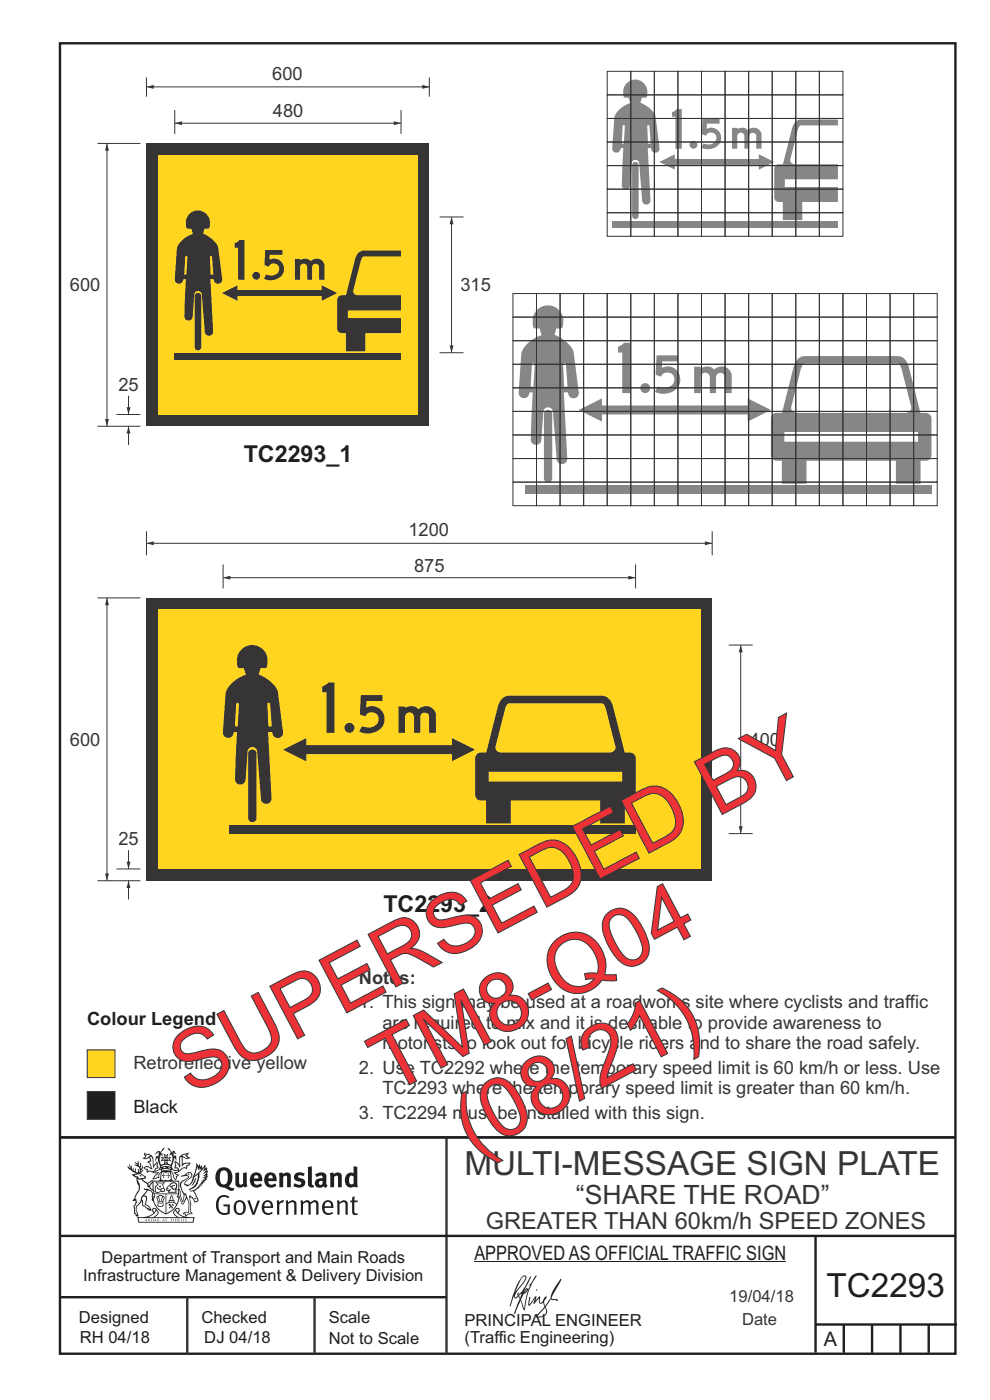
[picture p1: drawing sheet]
<svg xmlns="http://www.w3.org/2000/svg" width="210mm" height="297mm" viewBox="0 0 210 297" stroke-linecap="round" stroke-linejoin="round" font-family="sans-serif">
<path d="M12.7 9.2h190v278h-190zM12.7 241.3h190M12.7 275.2h82M12.7 262.2h190.1M173 262.1v24.9M173 281h30M179 281v6M185 281v6M191 281v6M197 281v6" fill="none" stroke="#201e1e" stroke-width=".51"/>
<path d="M94.7 241.4v45.8M39.7 275.2v12M66.7 275.2v12" fill="none" stroke="#373435" stroke-width=".51"/>
<g fill="#201e1e">
<path d="M47 248.4a2.55 2.55 0 0 0 0 2.7l.3 .2a.81 .81 0 0 0 1-1v-.5a1.04 1.04 0 0 0-1.1-1.5zM46.3 248.1a1.82 1.82 0 0 1 2.1-.2 1.82 1.82 0 0 1 .9 1.8 2.29 2.29 0 0 1-.8 2l.7 .3h.5l-.2 .6a2.87 2.87 0 0 1-2-.7 2.12 2.12 0 0 1-1.7-3.1z" fill-rule="evenodd"/>
<path d="M49.9 248.9l.8-.2v2a.46 .46 0 0 0 .3 .6 .46 .46 0 0 0 .6-.3v-2.1l.7-.2v2.4l.2 .5-.5 .3-.3-.3a1.02 1.02 0 0 1-1.2 .3 1.02 1.02 0 0 1-.6-1.1z" fill-rule="evenodd"/>
<path d="M54 249.5l-.1 .5h.9a.49 .49 0 0 0-.2-.6 .49 .49 0 0 0-.6 .1zM53.4 249.1a1.34 1.34 0 0 1 1.6-.2 1.34 1.34 0 0 1 .6 1.5v.2h-1.7a.77 .77 0 0 0 .5 .8 .77 .77 0 0 0 .9-.4l.3 .5a1.59 1.59 0 0 1-2 .2 1.59 1.59 0 0 1-.5-2.1z" fill-rule="evenodd"/>
<path d="M57 249.5l-.1 .5h1a.49 .49 0 0 0-.2-.6 .49 .49 0 0 0-.7 .1zM56.4 249.1a1.34 1.34 0 0 1 1.6-.2 1.34 1.34 0 0 1 .7 1.5v.2h-1.8a.77 .77 0 0 0 .5 .8 .77 .77 0 0 0 .9-.4l.4 .5a1.59 1.59 0 0 1-2.1 .2 1.59 1.59 0 0 1-.5-2.1z" fill-rule="evenodd"/>
<path d="M59.2 248.9l.7-.2 .1 .4a.95 .95 0 0 1 1-.3 .95 .95 0 0 1 .7 .8v2.3h-.8v-2.3a.46 .46 0 0 0-.8 .1v2.2h-.8z" fill-rule="evenodd"/>
<path d="M62.6 249.1a1.75 1.75 0 0 1 2-.1l-.2 .5-.6-.2a.43 .43 0 0 0-.6 .3l.4 .3a1.04 1.04 0 0 1 1.2 1.1 1.04 1.04 0 0 1-1.4 1l-1.2-.4 .3-.6 1 .4 .4-.4a.88 .88 0 0 0-1-.5l-.4-.2-.1-.4z" fill-rule="evenodd"/>
<path d="M65.3 247.6l.8-.2 .1 3.8 .3 .2 .1 .4a.88 .88 0 0 1-1 0 .88 .88 0 0 1-.3-1z" fill-rule="evenodd"/>
<path d="M67.8 250.6a.43 .43 0 0 0-.1 .7 .43 .43 0 0 0 .7-.1v-.7zM66.8 249.1a1.7 1.7 0 0 1 2.4 .1v1.9l.3 .4-.4 .5-.5-.4a1.03 1.03 0 0 1-1.7-.1 1.03 1.03 0 0 1 .8-1.5h.7v-.4a.8 .8 0 0 0-1.2 .1z" fill-rule="evenodd"/>
<path d="M70 248.9l.7-.2 .1 .4a.95 .95 0 0 1 1-.3 .95 .95 0 0 1 .7 .8v2.3h-.8v-2.3a.46 .46 0 0 0-.8 .1v2.2h-.8z" fill-rule="evenodd"/>
<path d="M74.3 249.5a1.48 1.48 0 0 0 0 1.7h.5l.2-.1v-1.5l-.3-.2zM75 247.4l.8 .1 .1 4.4h-.7l-.1-.2a1.26 1.26 0 0 1-1.4 0 1.26 1.26 0 0 1-.5-1.3 1.29 1.29 0 0 1 .4-1.4 1.29 1.29 0 0 1 1.4-.1z" fill-rule="evenodd"/>
<path d="M46.4 253.9a1.72 1.72 0 0 1 2.3 0l-.3 .3a1.24 1.24 0 0 0-1.4-.2 1.24 1.24 0 0 0-.6 1.4 1.49 1.49 0 0 0 1.2 1.9l.7-.1v-1.3h-.8l-.1-.4h1.3v1.9a1.93 1.93 0 0 1-2.2 0 1.93 1.93 0 0 1-.7-2.2l.2-.8z" fill-rule="evenodd"/>
<path d="M50.4 255.1a1.65 1.65 0 0 0 .2 2.2 .99 .99 0 0 0 1-1.4 .78 .78 0 0 0-.4-.8 .78 .78 0 0 0-.8 0zM50 254.9a1.33 1.33 0 0 1 1.6-.1 1.33 1.33 0 0 1 .5 1.4 1.31 1.31 0 0 1-1.3 1.6 1.31 1.31 0 0 1-1.2-1.6v-.6z" fill-rule="evenodd"/>
<path d="M52.5 254.7l.4-.1 .9 2.6 .8-2.5h.5l-1.1 3h-.5z" fill-rule="evenodd"/>
<path d="M56.3 255.2l-.2 .7h1.3a.7 .7 0 0 0-.3-.8 .7 .7 0 0 0-.8 .1zM55.9 255a1.22 1.22 0 0 1 1.5-.2 1.22 1.22 0 0 1 .5 1.5h-1.8a.93 .93 0 0 0 .5 1 .93 .93 0 0 0 1.1-.2l.2 .3a1.43 1.43 0 0 1-1.8 .1 1.43 1.43 0 0 1-.6-1.7z" fill-rule="evenodd"/>
<path d="M58.7 254.7l.4-.1 .1 .5 .4-.4 .6-.1-.2 .5a.66 .66 0 0 0-.8 .7v1.9h-.4z" fill-rule="evenodd"/>
<path d="M60.6 254.7l.4-.1 .1 .5a.94 .94 0 0 1 1-.5 .94 .94 0 0 1 .8 .8v2.3h-.5l-.1-2.5a.81 .81 0 0 0-1.2 .3v2.2h-.4z" fill-rule="evenodd"/>
<path d="M63.7 254.7l.5-.1 .1 .5 .4-.3a.78 .78 0 0 1 1.1 .3 .9 .9 0 0 1 1-.5 .9 .9 0 0 1 .8 .8v2.3h-.5l-.1-2.5a.67 .67 0 0 0-1.1 .3v2.2h-.5v-2.4l-.4-.3-.7 .4v2.3h-.5z" fill-rule="evenodd"/>
<path d="M69 255.2l-.1 .7h1.3a.7 .7 0 0 0-.3-.8 .7 .7 0 0 0-.9 .1zM68.7 255a1.22 1.22 0 0 1 1.5-.2 1.22 1.22 0 0 1 .5 1.5h-1.8a.93 .93 0 0 0 .4 1 .93 .93 0 0 0 1.2-.2l.1 .3a1.44 1.44 0 0 1-1.7 .1 1.44 1.44 0 0 1-.6-1.7z" fill-rule="evenodd"/>
<path d="M71.4 254.7l.5-.1 .1 .5a.94 .94 0 0 1 1-.5 .94 .94 0 0 1 .8 .8v2.3h-.5l-.1-2.5a.81 .81 0 0 0-1.2 .3v2.2h-.4z" fill-rule="evenodd"/>
<path d="M74.7 253.9l.5-.1v.9h.7l-.1 .3h-.6v2.2l.1 .2h.5l.1 .3a.75 .75 0 0 1-1.2-.6v-2.1h-.4v-.3h.4z" fill-rule="evenodd"/>
<path d="M30.8 244.9l1.1 .3-.9 .5h-.4l.6-.5zM31.8 245.4h.2a2.44 2.44 0 0 1 .4 1.9l.1 .5 .7-1-.1 .6 .3 .3a.57 .57 0 0 0-.6 .7l-1-.1-.5 .2 .2-.5-.8-.3 .7-.1 .9 .5 .1-.1-.6-1.3-.2-.2h.5zM30.7 244.4l-.1 .5 .2 .4-.6 .4a1.04 1.04 0 0 0 1.4-.1l.2 .6-.3 .1-.2 .4a.94 .94 0 0 1 .8 1.1l-.2-.1a1.16 1.16 0 0 0-1.5-.1l.3 .4 .4 .2 .1 .5 .2 .1 .1-.2a.94 .94 0 0 1 1.1 .2l.8 .1-1.2 1.2a1.13 1.13 0 0 0 1.2-.2l.4-.1-.1-.4 .5-.8a.83 .83 0 0 0-.6 1.1l-.3-.1-.7 .4 1.1-1.4-.5 .1-.5-.1 1.3-.5-.1-.1-.9 .4v-.3l.2-.2 .3 .1 .1-.3-.2-.4v-.6l-.1-.4-.7 1v-.7a1.42 1.42 0 0 0-1.6-1.8z" fill-rule="evenodd"/>
<path d="M38.5 245.2l.5-.2 .7-.1-.6 .3 .8 .5h-.3zM38.3 245.5l.2-.1 .1 2a1.69 1.69 0 0 1 1.6-.6l-.8 .5 .1 .5a1.1 1.1 0 0 0-1.5 .6l-.1-.5-.2-.2h-.5l.3-.4-.3-.7a1.42 1.42 0 0 1 .8 1.1l.2-.1zM37.1 246.2l.1 1-.2 .3 .1 .4h.5l.1 .2a.96 .96 0 0 1-1.1-.1l-.1 .1a1.06 1.06 0 0 0 1.3 .2v.1a.72 .72 0 0 1-1 .2l.3 .5 .6 .2-.4 .2-.1 .6-.2-.3-.4-1.1-.4-.4 .4 .9a1.54 1.54 0 0 0 .7 1.2l.2-.3a.58 .58 0 0 1 .4-.8l.2-.1h-.3l-.5-.3 .9-.5a.93 .93 0 0 1 1.2-.5v.2l.2-.2 .1-.5a.99 .99 0 0 0 .7-.8l-1.3 .1-.3 .2-.1-1.4 .9 .4 .9-.3h-.4l-.5-.4 .4-.7-.6 .2a1.46 1.46 0 0 0-1.4 2.1v.4l-.2-.4z" fill-rule="evenodd"/>
<path d="M35.6 248.9l.2 .1-.1 .3 .4 .1h-.4v.6l-.1-.6h-.3l.3-.1z" fill-rule="evenodd"/>
<path d="M34.6 248.9l.2 .1v.3l.3 .1h-.3l-.1 .6v-.6h-.4l.4-.1z" fill-rule="evenodd"/>
<path d="M34.3 248.8a.57 .57 0 0 1 .9 .2 .57 .57 0 0 1 .9-.2l.2 1.4h-.2a.57 .57 0 0 1-.9 0 .69 .69 0 0 1-1.1 0zM34.2 248.1l-.3 2.1-.2 .4h3l-.2-.4-.3-2.1h-.2v.2l-.8-.1-.8 .1v-.2z" fill-rule="evenodd"/>
<path d="M34.2 252.4a.3 .3 0 0 0 .6 0 .3 .3 0 0 0-.6 0zM33.3 250.9l.3 .3-.3 .4a.79 .79 0 0 0 0 1.3l.8-.2-.1-.3a.55 .55 0 0 1-.7-.6l.1-.1 .2 .3 .3 .2 .8-.2-.4-.7 .4-.4-.7 .2zM33 250.7l1.1 .2 .9-.2-.4 .6 .4 1.2a.56 .56 0 0 1-.8 .3l-.2 .1a.73 .73 0 0 1-.9 .1 .73 .73 0 0 1-.3-1v-.4l.6-.4z" fill-rule="evenodd"/>
<path d="M35.6 251.8l.7-.4a.58 .58 0 0 1 1-.1 .58 .58 0 0 1-.4 .9l-.3-.3a.43 .43 0 0 1 .6-.4 .57 .57 0 0 0-.8 .2l-.2-.1-.3 .1 .4 .2a.55 .55 0 0 0 .9 .4v.5h-1.3l.3-.4-.1-.1-.6 .1 .2-.3-.2-.1zM35.4 251.8l-.1 .2a.39 .39 0 0 0 .2 .6h.3l-.2 .4h1.9l-.1-.8a.86 .86 0 0 0-.1-1.3 .86 .86 0 0 0-1.3 .4z" fill-rule="evenodd"/>
<path d="M36 254.8h.8v.2h-.8zM36.4 253.8l.2 .8h-.4zM36.4 253.5l-.3 .5-.1 .6h-.2v.4l-.7 .4 .2 .1a1.48 1.48 0 0 1 2.1 .2l.2-.1-.6-.5v-.5h-.2l-.1-.6z" fill-rule="evenodd"/>
<path d="M35.8 255.4l.4 .1 .1 .3 .3-.2-.2-.2a.38 .38 0 0 1 .5 .5l-.2-.2-.3 .2 .3 .2-.3 .3-.1-.4-.4 .4-.1-.2 .4-.3-.1-.1-.2 .1z" fill-rule="evenodd"/>
<path d="M34.5 254h.2v.2l-.2 .6h-.2zM33.6 255.3h.9v.2a.55 .55 0 0 1-.8 .4v-.2l-.2-.1zM33.4 254h.2l.2 .8h-.2zM33.6 255l.8-.1 .1 .2h-.8zM33.8 253.7h.5l-.2 1.1h-.1zM33.3 253.8l-.1 .3 .3 1.1a.48 .48 0 0 0-.1 .6 .48 .48 0 0 0 .5 .2h.5a.49 .49 0 0 0 .2-.8l.3-1.1-.1-.3a1.42 1.42 0 0 0-1.5 0z" fill-rule="evenodd"/>
<path d="M33.7 251.5l.4 .1 .1 .3h-.3z" fill-rule="evenodd"/>
<path d="M41.3 250.1l.3-.2-.2 .8-.6 .8h-.2l.5-.7z" fill-rule="evenodd"/>
<path d="M39.7 249l.3-.2 .5 .2a.88 .88 0 0 1-.6 1.1 1.22 1.22 0 0 0-.8 1.3l.5 .2a.72 .72 0 0 0 .9-.4l.5-.8 .2-.6 .8-.6v.2a2.85 2.85 0 0 1-2 2.9l.1 .1a2.13 2.13 0 0 0 1.9-1.5v-.3a2.01 2.01 0 0 0 .3-1.7l1.1-1.3-.4 1 .7-.5-.7 1 .8-.4-.8 .8 .7-.2-.9 .6 .8-.1-.8 .4h.7l-.8 .3 .3 .2h-.4l.2 .3h-.4l.2 .3h-.4l.1 .2h-.1a2.16 2.16 0 0 1-2 1.1l.1 .2 .4-.1a.76 .76 0 0 1 .7 .8l.5 1.2-.6 .2a1.45 1.45 0 0 0-1.1-1.3l.2 1.8-.1 1.8 .4 .3a1.07 1.07 0 0 0-1.2 .4v-.3l-.5-.2a.87 .87 0 0 1 1.1-.1v-.7a4.4 4.4 0 0 0-.6-3.1l-.1-.3h-.2a2.16 2.16 0 0 1-.7-2.2l.3-.4 1.2-.7a.55 .55 0 0 0-.4-.8zM37.8 252.4a.76 .76 0 0 1 .3 1.1l.6 1.6 .4-1.7 .2 .1a.61 .61 0 0 1-.1 .9l-.3 .8-.2 .1-.7-1.6-.3 .1a1.18 1.18 0 0 0 .1-1.4zM41.8 247.5l.2 .7 .3-.5v.6l.4-.5a1.9 1.9 0 0 1-1.2 1.4l-.3 .3zM38.2 249.6l1.4-.2 .2 .2v.3l-.5 .2a1.26 1.26 0 0 0-.9 1.9l.2 .7a1.84 1.84 0 0 1 .1 2.1l-.4-1.4a.96 .96 0 0 0-.4-1.2l-.4 .2a.78 .78 0 0 1 0 1.3l.1 .3h.4l.4 1.1a.38 .38 0 0 0 .2 .4 .38 .38 0 0 0 .4-.1l.6-1.2a2.94 2.94 0 0 1 .4 2.5l-.1 .4h-.8l-.3 .4v.2l.4-.1 .1 .4 .2 .1a1.02 1.02 0 0 1 1.3-.5v-.4l-.3-.1 .1-1.8-.3-1.3h.1a1.14 1.14 0 0 1 .8 1 .63 .63 0 0 0 .8-.2 .63 .63 0 0 0-.2-.9l-.6-1.2 .9-.6 .2-.4h.3l-.1-.2h.4l-.1-.3h.3l-.1-.3 .5-.1-.2-.2 .6-.4v-.2h-.2l.4-.5h-.3l.3-.5-.4 .1 .4-.5v-.3l-.3 .2 .2-.7-.1-.2-.4 .3v-.8l-.6 .8-.2-.8-.2 .5-.3-.7-.1 .6-.5-.8-.1 1.4-.6 1.8a1.81 1.81 0 0 1-1 1.5l-.6-.2a1.75 1.75 0 0 1 1.1-1.2 .75 .75 0 0 0 .1-1.3 .75 .75 0 0 0-1.2 .4z" fill-rule="evenodd"/>
<path d="M41.2 254.1h.3l.2 .2-.4 .1z" fill-rule="evenodd"/>
<path d="M29.4 258.4h11.6l-.1 .8h-11.4zM31.3 258.2l.5-.1a2.48 2.48 0 0 0 1.4-1.3l.3 .5-.5 .6-.5 .3zM32.5 256.6l.3-.2 .2 .1-.3 .7zM37.2 256.8a2.65 2.65 0 0 0 1.8 1.4h-1.1l-.5-.3-.5-.6zM37.4 256.5l.2-.1 .3 .2-.3 .6zM29.2 258.2l.1 1.2h11.8l.2-1.1-.2-.1a4.1 4.1 0 0 1-3.3-.9l.3-.4-.1-.6a1.06 1.06 0 0 0-1.3 1l.2 .4 .6 .5h-4.7l.3-.1a.84 .84 0 0 0 .6-.8 .84 .84 0 0 0-.5-.8l-.3-.2h-.5l-.1 .6 .3 .4a4.2 4.2 0 0 1-3.4 .9z" fill-rule="evenodd"/>
<path d="M31 258.7l.1 .2h-.2zM31 258.5l-.3 .6 .4-.2 .2 .2z" fill-rule="evenodd"/>
<path d="M31.3 258.6h.3v.4a.25 .25 0 0 0 .2-.1 .25 .25 0 0 0-.1-.3h.1a.29 .29 0 0 1 0 .4 .29 .29 0 0 1-.4 0 .29 .29 0 0 1 0-.4z" fill-rule="evenodd"/>
<path d="M32.2 258.6a.22 .22 0 0 1 .3 .2 .22 .22 0 0 1-.3 .2zM32 258.6l.1 .4a.33 .33 0 0 0 .4 0 .33 .33 0 0 0 0-.4 .33 .33 0 0 0-.5 0z" fill-rule="evenodd"/>
<path d="M32.9 258.7l.1 .2h-.2zM32.9 258.5l-.2 .6 .3-.2 .2 .2z" fill-rule="evenodd"/>
<path d="M33.3 258.6h.2l.1 .1 .2-.1-.2 .2 .2 .3-.3-.3-.1 .3h-.1l.2-.3z" fill-rule="evenodd"/>
<path d="M34.7 258.7l.1 .2h-.2zM34.7 258.5l-.3 .6 .4-.2 .2 .2z" fill-rule="evenodd"/>
<path d="M35 258.5h.5l-.2 .1v.5h-.2l.1-.5z" fill-rule="evenodd"/>
<path d="M36.2 258.6l.3-.1-.1 .1v.2h.1h-.1v.3h-.2z" fill-rule="evenodd"/>
<path d="M36.7 258.6h.2v.5h-.2z" fill-rule="evenodd"/>
<path d="M37.3 258.6a.22 .22 0 0 1 .3 .2 .22 .22 0 0 1-.3 .2zM37.1 258.6v.4a.33 .33 0 0 0 .5 0 .33 .33 0 0 0 0-.4 .33 .33 0 0 0-.5 0z" fill-rule="evenodd"/>
<path d="M37.8 258.6l.4-.1-.2 .1v.2h.1h-.1v.2l.2 .1h-.4z" fill-rule="evenodd"/>
<path d="M38.4 258.6h.2l-.1 .4 .2 .1h-.3z" fill-rule="evenodd"/>
<path d="M38.9 258.6h.2v.5h-.2z" fill-rule="evenodd"/>
<path d="M39.3 258.6h.2h-.1l.2 .3-.2 .2-.1-.1v-.1l.2 .1z" fill-rule="evenodd"/>
<path d="M34.2 247.4a1.51 1.51 0 0 1 2 .2 2.67 2.67 0 0 0-2.1 0zM35.7 247.6l.4 .1 .1 .3-.4-.1zM34.6 247.6h.5l.1 .2h-.4zM34 247.8l.3 .2h-.3zM34.9 246.9l.3-.2 .3 .2zM34.9 245.6l.2 .1v.3h-.2zM35 245.1l.2 .2 .2-.2-.1 .3h-.2zM35.1 246.3h.2l.1 .4-.2-.2-.2 .2zM35.3 245.7l.2-.1v.4h-.2zM34.4 245.7h.3l.1 .3-.4 .1 .2-.2zM35.7 245.7h.3l-.2 .2 .2 .2-.4-.1zM32.7 244.9l1-.5-.1 1-.2-.2-.3 .2-.3 1.1 .5-1 .3 .9a1.84 1.84 0 0 1 .2 1.7l.4 .1a2.48 2.48 0 0 1 2.2 0l.2-.2-.2-.7 .7-1.8 .4 .7-.2-1-.2-.1-.2 .3v-.9l.6 .4-.6-.8-.3 .1-.1 .4-.5-.9-.5-.3 .2 .5 .6 .5-.5 .8 .4-.4a2.06 2.06 0 0 1 0 2.3l-.5-.2-.2-.6 .1-.1 .8 .2-.4-.5 .4-.5-.7 .2-.2-.2 .2-.7-.5 .4-.5-.4 .2 .7-.2 .2-.7-.2 .4 .5-.4 .5 .8-.2 .1 .1-.2 .6-.5 .2a2.02 2.02 0 0 1 0-2.2l.3 .5-.1-.7-.3-.1 .8-1.2-.4 .3-.5 .8-.2-.3a.8 .8 0 0 0-.8 .5z" fill-rule="evenodd"/>
<path d="M29.2 250.1l.3 .1a.61 .61 0 0 1 .8 .4l.3 .2a.8 .8 0 0 1 .6 1l.4 .1 .5 .5a1 1 0 0 1 .5 1.1l-.1 .7v-.5h-.1a.96 .96 0 0 0-.8-1.3l-.2-.2h-.7l-.1-.1-.1 .1 .1 .3h.6l-1.2 1.3-.2 1-.4 .6a1.33 1.33 0 0 0-.5 1.8l.2 .5a1.26 1.26 0 0 1-.5-1.5l-.1-.3a1.56 1.56 0 0 0 .4-1.7l-.3 .2 .2-.5a3.2 3.2 0 0 0 .7-3zM30.4 253.9h.4a2.06 2.06 0 0 1-.1 1.6l.7 .5 .4 .4-.6-.1-.8-.6-.1-.9a.51 .51 0 0 1 .1-.9zM28.6 249.3a1.52 1.52 0 0 1 2.1 .5l-1.1 .2-.2-.1-.1-.4h-.5zM27.5 247v.8l-.3-.4h-.1a3.1 3.1 0 0 0 1.9 1.6l-1 .1 .5 .6 .5 .1 .1 1.1a1.84 1.84 0 0 1-.3 2.5l-.4 .9-.3 .4 .2 .1 .4-.1 .1 .4-.2 .5-.3 .2 .1 1.7h.2l.3 .5 .1 .1 .4-.1-.1-.5a1.3 1.3 0 0 1-.1-1.7l.9-1 .1 1.1 .6 .2 .5 .5 .1-.1 .2 .3h.5a1.85 1.85 0 0 0-1.2-1.4l.1-.3a1.39 1.39 0 0 0 0-1.4l-.5-.1 .5-.5a.66 .66 0 0 1 .9-.4 .66 .66 0 0 1 .3 .9l-.1 .4 .2-.1v.2l-.1 .3 .2 .5 .1-.3a2.24 2.24 0 0 0 .1-2.2 .73 .73 0 0 1-.7-.7 .73 .73 0 0 1 .6-.7v-.2a.94 .94 0 0 0-.9 .8 .48 .48 0 0 1-.1-.6 .48 .48 0 0 1 .5-.2l.5-.3a.51 .51 0 0 0-.8 .2l-.5 .2-1-.8h.6l.2-.5-1.2-.7 .5-.5v-.3l-.5 .4 .1-.2a.69 .69 0 0 0 .2-1v.4l-.2 .3v-1.1l-.3-.2 .1 .6-.1 .2-.4-1.3v.7l-.6-.4 .5 .7-.6-.2 .3 .3a1 1 0 0 1 .7 1.4l-.2-.8v.9l-.5-.2v-.8l-.2 .7-.2-.1-.1-.6-.2 .4-.2-.2 .1-.7-.2 .5z" fill-rule="evenodd"/>
<path d="M29.6 249.4l.2-.1 .3 .2z" fill-rule="evenodd"/>
<path d="M32.4 250.5h5.6v2l-.2-.1v-1.7h-5.2v2.5h5.2v-.8l.1 .2-.1 1.1v-.3h-2.5v4a4.1 4.1 0 0 0 2.6-3.6l.1-.1a4 4 0 0 1-2.8 3.9 4.2 4.2 0 0 1-2.8-4.7l.1 1.2 .1-.1a3.8 3.8 0 0 0 2.5 3.4v-4h-2.5l-.2-.9z" fill-rule="evenodd"/>
<circle cx="40" cy="249.1" r=".17"/>
</g>
<path d="M100.6 267.7h66.2" fill="none" stroke="#201e1e" stroke-width=".21"/>
<g fill="#252726">
<path d="M111.6 273.7l.2-.2-.5 .7zM110.4 274.5l.3 .1-.3 .7-.3-.4zM110.9 270.9l.5-.1a9.3 9.3 0 0 1-2 3.2l-.1 .2 1-2.5zM110.6 271a14.7 14.7 0 0 0-2.2 4.9l-.3 1.2 .1 .1 .8-2.4a.42 .42 0 0 0 .2 .7 .42 .42 0 0 0 .6-.3l.2-.2 .2 .6-1.1 3.1h.2l1.1-2.8 .6 1.9 .2 .2 .2-.5a13.5 13.5 0 0 1 2-6.2l.5-.5-.2-.2-1.6 2.1 .4-.1a14.9 14.9 0 0 0-1.3 5.1l-.4-1.2a1.39 1.39 0 0 1 .2-1.8l.1-.2a.92 .92 0 0 0 .8-1.2 .75 .75 0 0 0-.7 .7l-.2 .2 1.6-3.4h-.1l-.4 .7a10.5 10.5 0 0 1-2.2 3.2l.2-.4a.32 .32 0 0 0-.4 .2 .32 .32 0 0 0 .1 .4l-.5 .4a3.2 3.2 0 0 1 1.1-2.3l.5-.6a2.49 2.49 0 0 0 .7-1.6l-.3-.2z" fill-rule="evenodd"/>
<path d="M115.6 277.5a1.15 1.15 0 0 1 .1 1.3 1.15 1.15 0 0 1-1.2 .5h-.5zM112.3 275.1l-.3 1.7 .3 .2 1.2-1.5-.3 1.1 1.1-1.2a.94 .94 0 0 0 .4 1.2l.5-.3 .3 .9-1.2 1.3a.98 .98 0 0 0-.5 1 1.9 1.9 0 0 0 2.3-1.3l-.1-.3a1.02 1.02 0 0 1 .3-1.4l.5-.9 1.5 .3-.2-.5v.3l-1.1-.2v-.2l2-3.6 .1-.3-.1-.1-1.8 2.7a6.6 6.6 0 0 1-1.5 3l-.2-.2a1.01 1.01 0 0 1 .4-1.4l.1-.2-.3-.2-.3 .5-.2 .5-.5 .4-.2-.4 .1-.9-.2-.1-.8 .9 .2-.9h-.1l-1.4 1.7 .2-1.4v-.1z" fill-rule="evenodd"/>
<path d="M113.7 273.5l.3 .3h-.3z" fill-rule="evenodd"/>
</g>
<path d="M95.8 46v28.8" fill="none" stroke="#373435" stroke-width=".21"/>
<g fill="#373435">
<path d="M95.4 73.3h.8l-.4 1.5z"/>
<path d="M95.8 46l.4 1.6h-.8z"/>
</g>
<path d="M31.1 18.4h60" fill="none" stroke="#373435" stroke-width=".21"/>
<g fill="#373435">
<path d="M89.6 18l1.5 .4-1.5 .4z"/>
<path d="M31.1 18.4l1.5-.4v.8z"/>
<path d="M31.1 30.4h60v60h-60z" fill-rule="evenodd"/>
</g>
<path d="M33.6 32.9h55v55h-55z" fill-rule="evenodd" fill="#ffd520"/>
<path d="M31.1 16.4v4.1M91.1 16.4v4.1M37.1 26.1h48M37.1 23.3v5.1M93.2 46h5.1M93.2 74.8h5.1" fill="none" stroke="#373435" stroke-width=".21"/>
<g fill="#373435">
<path d="M83.5 25.7l1.6 .4-1.6 .5z"/>
<path d="M37.1 26.1l1.5-.4v.9z"/>
</g>
<path d="M85.1 23.3v5.1" fill="none" stroke="#373435" stroke-width=".21"/>
<g fill="#373435">
<path d="M40 45.6a2.6 2.6 0 0 1 3.4-.5 2.6 2.6 0 0 1 .9 3.4h-.9l-.3 1.1a5.6 5.6 0 0 1 3.2 2.8l.8 6.9a.91 .91 0 0 1-.9 .9 .91 .91 0 0 1-.9-1h-.7l.6 11.1a.88 .88 0 0 1-.8 .9 .88 .88 0 0 1-1-.8l-.6-7.9a.81 .81 0 0 0-.8-.8 .81 .81 0 0 0-.8 .8l-.3 4.7a.88 .88 0 0 1-.9 .8 .88 .88 0 0 1-.9-.8l.3-8h-.5a.92 .92 0 0 1-1 1 .92 .92 0 0 1-.8-1.1l.4-6.3a5 5 0 0 1 3.4-3.2l-.3-1.1h-.9a2.73 2.73 0 0 1 .3-2.9zM44.6 54.4l.2-.1 .2 .2 .3 3.8h-.6zM39.4 54.4l.2-.1 .2 .2-.3 3.8-.4-.1z" fill-rule="evenodd"/>
<path d="M41.5 62.3l.5-.2a.66 .66 0 0 1 .7 .7v10.8a.7 .7 0 0 1-.7 .7 .7 .7 0 0 1-.7-.7v-10.8z" fill-rule="evenodd"/>
<path d="M76 53.7l.7-.5 .5-.1h7.9v1.3h-7.9a1.33 1.33 0 0 0-.8 1.4l-1.5 5.9a.93 .93 0 0 0 1.1 1h9.1v3.1h-11.3v1.7h11.3v3.2h-7.6v3.8h-4.1v-3.8h-.9a.95 .95 0 0 1-1-1v-6.1a.95 .95 0 0 1 1-.9h.9l2-7.8z" fill-rule="evenodd"/>
<path d="M37.1 74.8h48v1.4h-48z" fill-rule="evenodd"/>
</g>
<g fill="#373435">
<path d="M47.1 62.2l3.3-1.7v1h17.8v-1l3.3 1.7-3.3 1.6v-1h-17.8v1z"/>
<path d="M49.8 51.5v1h.7v6.8h1.4v-8.4h-1.1l-.4 .4zM53.5 58.5a.85 .85 0 0 0 1.7 0 .85 .85 0 0 0-1.7 0zM56.3 53l-.2 3.3 .9 .3a1.19 1.19 0 0 1 2-.3 1.19 1.19 0 0 1-.5 1.9 2.41 2.41 0 0 1-2.1 0l-.4 .9a3 3 0 0 0 4.2-1.6 2.16 2.16 0 0 0-.8-2.2 2.16 2.16 0 0 0-2.2-.2v-1.1h2.7v-1zM62.6 54.9v4.4h1.1v-2.7a.76 .76 0 0 1 .8-.7 .76 .76 0 0 1 .7 .8v2.6h1v-2.6a.74 .74 0 0 1 .7-.7 .74 .74 0 0 1 .8 .6v2.7h1.1v-2.9a1.69 1.69 0 0 0-1.1-1.5 1.69 1.69 0 0 0-1.8 .5 1.8 1.8 0 0 0-2.2-.2v-.3z"/>
</g>
<path d="M27.3 84v3.9" fill="none" stroke="#373435" stroke-width=".21"/>
<path d="M26.8 86.4h.9l-.4 1.5z" fill="#373435"/>
<path d="M27.3 90.4v4" fill="none" stroke="#373435" stroke-width=".21"/>
<path d="M27.3 90.4l.4 1.6h-.9z" fill="#373435"/>
<path d="M20.7 30.4h9.1M22.7 30.4v60M20.7 90.4h9.1M24.7 87.9h5.1" fill="none" stroke="#373435" stroke-width=".21"/>
<g fill="#373435">
<path d="M22.3 88.9h.8l-.4 1.5z"/>
<path d="M22.7 30.4l.4 1.6h-.8z"/>
</g>
<g fill="#848688">
<path d="M114 65.7a3.3 3.3 0 0 1 4.2-.2 3.3 3.3 0 0 1 1.1 4l-.3 .2h-1l-.4 1.3a6.8 6.8 0 0 1 4.1 3.6l1.1 8.7a1.15 1.15 0 0 1-1.2 1.2 1.15 1.15 0 0 1-1.1-1.3h-.9l.7 14.1a1.12 1.12 0 0 1-1.1 1.1 1.12 1.12 0 0 1-1.1-1.1l-.8-9.9a1.02 1.02 0 0 0-1-1 1.02 1.02 0 0 0-1 1l-.5 5.9a1.12 1.12 0 0 1-1.1 1.1 1.12 1.12 0 0 1-1.1-1.1l.4-10.1h-.7a1.17 1.17 0 0 1-1.2 1.3 1.17 1.17 0 0 1-1.1-1.4l.6-8a6.1 6.1 0 0 1 4.3-4l-.4-1.4h-1.1l-.2-.2a3.7 3.7 0 0 1 .8-3.8zM119.6 77.1h.3l.1 .2 .4 4.8-.7-.1-.2-4.7zM112.9 77.1l.3-.1 .2 .3-.2 4.8-.6-.1z" fill-rule="evenodd"/>
<path d="M115.6 87.2l.6-.2a.85 .85 0 0 1 .9 .8v13.7a.88 .88 0 0 1-.8 .8 .88 .88 0 0 1-.9-.8v-13.7z" fill-rule="evenodd"/>
<path d="M169.2 76.2a2.09 2.09 0 0 1 1.6-.7h19.5a3.1 3.1 0 0 1 2.6 3l2.3 9.1h1.2a1.21 1.21 0 0 1 1.2 1.2v7.7a1.21 1.21 0 0 1-1.2 1.2h-1.1v4.9h-5.3v-4.9h-18.9v4.9h-5.3v-4.9a1.92 1.92 0 0 1-2-.4l-.3-.8v-7.7a1.21 1.21 0 0 1 1.2-1.2h1.2l2.5-9.9zM170.4 77.3l-.6 1.2-2 7.9a1.18 1.18 0 0 0 1.4 1.2h22.9a1.16 1.16 0 0 0 1.2-1.2l-2-7.9a1.4 1.4 0 0 0-1-1.4h-19.5zM166.4 91.6v2.1h28.3v-2.1z" fill-rule="evenodd"/>
<path d="M111.5 103h86.1v1.8h-86.1z" fill-rule="evenodd"/>
<path d="M122.8 87l4.9-2.5v1.5h30.9v-1.5l4.9 2.5-4.9 2.4v-1.5h-30.9v1.5z" fill-rule="evenodd"/>
<path d="M131.1 73.5v1.3h.9v8.6h1.7v-10.7h-1.4l-.5 .5zM135.8 82.3a1.06 1.06 0 0 0 2.1 0 1.06 1.06 0 0 0-2.1 0zM139.3 75.4l-.2 4.1 1.2 .4a1.51 1.51 0 0 1 2.5-.3 1.51 1.51 0 0 1-.7 2.4 3.1 3.1 0 0 1-2.6 0l-.6 1.1a3.9 3.9 0 0 0 5.2-1.5 2.74 2.74 0 0 0-.6-3.1 2.74 2.74 0 0 0-3.1-.5l.1-1.3h3.4v-1.3zM147.2 77.8v5.6h1.5v-3.4a.96 .96 0 0 1 1-.9 .96 .96 0 0 1 .9 1v3.3h1.3v-3.3a.94 .94 0 0 1 .9-1 .94 .94 0 0 1 1 .9v3.4h1.4v-3.8a2.14 2.14 0 0 0-1.5-1.8 2.14 2.14 0 0 0-2.2 .6 2.29 2.29 0 0 0-2.8-.3v-.3z" fill-rule="evenodd"/>
</g>
<g fill="none" stroke="#373435" stroke-width=".21">
<path d="M108.8 77.3h5v5h-5zM108.8 62.3h5v5h-5zM108.8 67.3h5v5h-5zM108.8 72.3h5v5h-5zM113.8 77.3h5v5h-5zM113.8 62.3h5v5h-5zM113.8 67.3h5v5h-5zM113.8 72.3h5v5h-5zM118.8 77.3h5v5h-5zM118.8 62.3h5v5h-5zM118.8 67.3h5v5h-5zM118.8 72.3h5v5h-5z"/>
<path d="M123.8 77.3h5v5h-5zM123.8 62.3h5v5h-5zM123.8 67.3h5v5h-5zM123.8 72.3h5v5h-5zM128.8 77.3h5v5h-5zM128.8 62.3h5v5h-5zM128.8 67.3h5v5h-5zM128.8 72.3h5v5h-5zM133.8 77.3h5v5h-5zM133.8 62.3h5v5h-5zM133.8 67.3h5v5h-5zM133.8 72.3h5v5h-5z"/>
<path d="M138.8 77.3h5v5h-5zM138.8 62.3h5v5h-5zM138.8 67.3h5v5h-5zM138.8 72.3h5v5h-5zM143.8 77.3h5v5h-5zM143.8 62.3h5v5h-5zM143.8 67.3h5v5h-5zM143.8 72.3h5v5h-5zM148.8 77.3h5v5h-5zM148.8 62.3h5v5h-5zM148.8 67.3h5v5h-5zM148.8 72.3h5v5h-5z"/>
<path d="M153.8 77.3h5v5h-5zM153.8 62.3h5v5h-5zM153.8 67.3h5v5h-5zM153.8 72.3h5v5h-5zM158.8 77.3h5v5h-5zM158.8 62.3h5v5h-5zM158.8 67.3h5v5h-5zM158.8 72.3h5v5h-5zM163.8 77.3h5v5h-5zM163.8 62.3h5v5h-5zM163.8 67.3h5v5h-5zM163.8 72.3h5v5h-5z"/>
<path d="M168.8 77.3h5v5h-5zM168.8 62.3h5v5h-5zM168.8 67.3h5v5h-5zM168.8 72.3h5v5h-5zM173.8 77.3h5v5h-5zM173.8 62.3h5v5h-5zM173.8 67.3h5v5h-5zM173.8 72.3h5v5h-5zM178.8 77.3h5v5h-5zM178.8 62.3h5v5h-5zM178.8 67.3h5v5h-5zM178.8 72.3h5v5h-5z"/>
<path d="M183.8 77.3h5v5h-5zM183.8 62.3h5v5h-5zM183.8 67.3h5v5h-5zM183.8 72.3h5v5h-5zM188.8 77.3h5v5h-5zM188.8 62.3h5v5h-5zM188.8 67.3h5v5h-5zM188.8 72.3h5v5h-5zM193.8 77.3h5v5h-5zM193.8 62.3h5v5h-5zM193.8 67.3h5v5h-5zM193.8 72.3h5v5h-5z"/>
<path d="M108.8 82.3h5v5h-5zM108.8 87.3h5v5h-5zM108.8 92.3h5v5h-5zM108.8 97.3h5v5h-5zM113.8 87.3h5v5h-5zM113.8 82.3h5v5h-5zM113.8 92.3h5v5h-5zM113.8 97.3h5v5h-5zM118.8 82.3h5v5h-5zM118.8 87.3h5v5h-5zM118.8 92.3h5v5h-5zM118.8 97.3h5v5h-5z"/>
<path d="M123.8 82.3h5v5h-5zM123.8 87.3h5v5h-5zM123.8 92.3h5v5h-5zM123.8 97.3h5v5h-5zM128.8 82.3h5v5h-5zM128.8 87.3h5v5h-5zM128.8 92.3h5v5h-5zM128.8 97.3h5v5h-5zM133.8 82.3h5v5h-5zM133.8 87.3h5v5h-5zM133.8 92.3h5v5h-5zM133.8 97.3h5v5h-5z"/>
<path d="M138.8 82.3h5v5h-5zM138.8 87.3h5v5h-5zM138.8 92.3h5v5h-5zM138.8 97.3h5v5h-5zM143.8 82.3h5v5h-5zM143.8 87.3h5v5h-5zM143.8 92.3h5v5h-5zM143.8 97.3h5v5h-5zM148.8 82.3h5v5h-5zM148.8 87.3h5v5h-5zM148.8 92.3h5v5h-5zM148.8 97.3h5v5h-5z"/>
<path d="M153.8 82.3h5v5h-5zM153.8 87.3h5v5h-5zM153.8 92.3h5v5h-5zM153.8 97.3h5v5h-5zM158.8 82.3h5v5h-5zM158.8 87.3h5v5h-5zM158.8 92.3h5v5h-5zM158.8 97.3h5v5h-5zM163.8 87.3h5v5h-5zM163.8 82.3h5v5h-5zM163.8 92.3h5v5h-5zM163.8 97.3h5v5h-5z"/>
<path d="M168.8 82.3h5v5h-5zM168.8 87.3h5v5h-5zM168.8 92.3h5v5h-5zM168.8 97.3h5v5h-5zM173.8 82.3h5v5h-5zM173.8 87.3h5v5h-5zM173.8 92.3h5v5h-5zM173.8 97.3h5v5h-5zM178.8 82.3h5v5h-5zM178.8 87.3h5v5h-5zM178.8 92.3h5v5h-5zM178.8 97.3h5v5h-5z"/>
<path d="M183.8 82.3h5v5h-5zM183.8 87.3h5v5h-5zM183.8 92.3h5v5h-5zM183.8 97.3h5v5h-5zM188.8 82.3h5v5h-5zM188.8 87.3h5v5h-5zM188.8 92.3h5v5h-5zM188.8 97.3h5v5h-5zM193.8 82.3h5v5h-5zM193.8 87.3h5v5h-5zM193.8 92.3h5v5h-5zM193.8 97.3h5v5h-5z"/>
<path d="M108.8 102.3h5v5h-5zM113.8 102.3h5v5h-5zM118.8 102.3h5v5h-5zM123.8 102.3h5v5h-5zM128.8 102.3h5v5h-5zM133.8 102.3h5v5h-5zM138.8 102.3h5v5h-5zM143.8 102.3h5v5h-5zM148.8 102.3h5v5h-5zM153.8 102.3h5v5h-5zM158.8 102.3h5v5h-5zM163.8 102.3h5v5h-5z"/>
<path d="M168.8 102.3h5v5h-5zM173.8 102.3h5v5h-5zM178.8 102.3h5v5h-5zM183.8 102.3h5v5h-5zM188.8 102.3h5v5h-5zM193.8 102.3h5v5h-5z"/>
</g>
<path d="M31.1 126.8h120v60h-120z" fill-rule="evenodd" fill="#373435"/>
<path d="M33.6 129.3h115v55h-115z" fill-rule="evenodd" fill="#ffd520"/>
<path d="M31.1 115.3h120" fill="none" stroke="#373435" stroke-width=".21"/>
<g fill="#373435">
<path d="M149.5 114.8l1.6 .5-1.6 .4z"/>
<path d="M31.1 115.3l1.5-.5v.9z"/>
</g>
<path d="M31.1 112.7v5.1M151.1 112.7v5.1M157.1 136.8v40" fill="none" stroke="#373435" stroke-width=".21"/>
<g fill="#373435">
<path d="M156.7 175.3h.8l-.4 1.5z"/>
<path d="M157.1 136.8l.4 1.6h-.8z"/>
</g>
<path d="M47.3 119.7v5.1M47.3 122.6h87.5M154.6 136.8h5.1M154.6 176.8h5.1" fill="none" stroke="#373435" stroke-width=".21"/>
<g fill="#373435">
<path d="M133.3 122.1l1.5 .5-1.5 .4z"/>
<path d="M47.3 122.6l1.6-.5v.9z"/>
</g>
<path d="M134.8 119.7v5.1" fill="none" stroke="#373435" stroke-width=".21"/>
<g fill="#373435">
<path d="M51.3 137.7a3.3 3.3 0 0 1 4.2-.2 3.3 3.3 0 0 1 1 4.1l-.2 .1h-1l-.4 1.4a6.8 6.8 0 0 1 4 3.6l1.1 8.7a1.15 1.15 0 0 1-1.1 1.2 1.15 1.15 0 0 1-1.2-1.3h-.8l.7 14a1.12 1.12 0 0 1-1.1 1.2 1.12 1.12 0 0 1-1.1-1.1l-.8-10a1.02 1.02 0 0 0-1.1-.9 1.02 1.02 0 0 0-1 1l-.4 5.9a1.12 1.12 0 0 1-1.1 1 1.12 1.12 0 0 1-1.1-1l.4-10.1h-.7a1.17 1.17 0 0 1-1.3 1.2 1.17 1.17 0 0 1-1-1.4l.6-8a6.1 6.1 0 0 1 4.3-3.9l-.5-1.5h-1l-.2-.1a3.7 3.7 0 0 1 .8-3.9zM56.8 149.1h.4l.1 .3 .4 4.7h-.8l-.2-4.7zM50.1 149.2l.3-.1 .3 .3-.3 4.7h-.6z" fill-rule="evenodd"/>
<path d="M52.9 159.3l.6-.3a.85 .85 0 0 1 .9 .9v13.7a.88 .88 0 0 1-.9 .8 .88 .88 0 0 1-.9-.8v-13.7z" fill-rule="evenodd"/>
<path d="M106.5 148.3a2.09 2.09 0 0 1 1.5-.7h19.6a3.1 3.1 0 0 1 2.6 3l2.3 9.1h1.2a1.21 1.21 0 0 1 1.2 1.2v7.7a1.21 1.21 0 0 1-1.2 1.2h-1.2v4.9h-5.2v-4.9h-19v4.9h-5.2v-4.9a1.92 1.92 0 0 1-2.1-.5l-.2-.7v-7.7a1.21 1.21 0 0 1 1.2-1.2h1.1l2.5-9.9zM107.7 149.3l-.6 1.2-2 7.9a1.18 1.18 0 0 0 1.3 1.3h23a1.16 1.16 0 0 0 1.2-1.3l-2-7.9a1.4 1.4 0 0 0-1-1.3h-19.6zM103.6 163.7v2.1h28.4v-2.1z" fill-rule="evenodd"/>
<path d="M48.7 175.1h86.2v1.7h-86.2z" fill-rule="evenodd"/>
</g>
<g fill="#373435">
<path d="M60 159l5-2.4v1.5h30.9v-1.5l4.9 2.4-4.9 2.5v-1.5h-30.9v1.5z"/>
<path d="M68.4 145.6v1.3h.9v8.6h1.7v-10.7h-1.4l-.5 .5zM73.1 154.4a1.06 1.06 0 0 0 2.1 0 1.06 1.06 0 0 0-2.1 0zM76.5 147.5l-.2 4.1 1.2 .4a1.51 1.51 0 0 1 2.5-.4 1.51 1.51 0 0 1-.7 2.5 3.1 3.1 0 0 1-2.5 0l-.6 1.1a3.9 3.9 0 0 0 5.2-1.5 2.74 2.74 0 0 0-.6-3.1 2.74 2.74 0 0 0-3.1-.5v-1.4h3.4v-1.2zM84.5 149.9v5.6h1.4v-3.5a.96 .96 0 0 1 1-.9 .96 .96 0 0 1 .9 1.1v3.3h1.3v-3.3a.94 .94 0 0 1 .9-1 .94 .94 0 0 1 1 .8v3.5h1.5v-3.8a2.14 2.14 0 0 0-1.5-1.8 2.14 2.14 0 0 0-2.2 .6 2.29 2.29 0 0 0-2.9-.3v-.3z"/>
</g>
<path d="M27.3 180.4v3.9" fill="none" stroke="#373435" stroke-width=".21"/>
<path d="M26.8 182.8h.9l-.4 1.5z" fill="#373435"/>
<path d="M27.3 186.8v4" fill="none" stroke="#373435" stroke-width=".21"/>
<path d="M27.3 186.8l.4 1.6h-.9z" fill="#373435"/>
<path d="M20.7 126.8h9.1M22.7 126.8v60M20.7 186.8h9.1M24.7 184.3h5.1" fill="none" stroke="#373435" stroke-width=".21"/>
<g fill="#373435">
<path d="M22.3 185.3h.8l-.4 1.5z"/>
<path d="M22.7 126.8l.4 1.6h-.8z"/>
</g>
<g fill="#848688">
<path d="M132.8 17.8a2.59 2.59 0 0 1 3.4-.5 2.59 2.59 0 0 1 .8 3.4h-.8l-.4 1.1a5.5 5.5 0 0 1 3.2 2.8l.9 6.9a.91 .91 0 0 1-.9 .9 .91 .91 0 0 1-.9-1h-.7l.6 11.1a.88 .88 0 0 1-.9 .9 .88 .88 0 0 1-.9-.9l-.6-7.8a.81 .81 0 0 0-.8-.8 .81 .81 0 0 0-.8 .8l-.3 4.6a.88 .88 0 0 1-.9 .9 .88 .88 0 0 1-.9-.8l.3-8h-.5a.92 .92 0 0 1-1 1 .92 .92 0 0 1-.8-1.1l.4-6.3a4.9 4.9 0 0 1 3.4-3.1l-.3-1.2h-.9a2.73 2.73 0 0 1 .3-2.9zM137.4 26.6l.1-.1 .3 .2 .2 3.8h-.5zM132.2 26.6l.1-.1 .2 .3-.2 3.7h-.4z" fill-rule="evenodd"/>
<path d="M134.3 34.5l.5-.2a.66 .66 0 0 1 .7 .7v10.8a.69 .69 0 0 1-.7 .7 .69 .69 0 0 1-.7-.7v-10.8z" fill-rule="evenodd"/>
<path d="M168.7 25.9l.7-.5h.5h7.8v1.2h-7.8a1.33 1.33 0 0 0-.8 1.4l-1.5 5.9a.91 .91 0 0 0 1.1 .9h9v3.2h-11.2v1.7h11.2v3.1h-7.5v3.9h-4.1v-3.9h-.9a.95 .95 0 0 1-1-.9v-6.1a.95 .95 0 0 1 1-1h.9l2-7.7z" fill-rule="evenodd"/>
<path d="M129.9 47h47.8v1.4h-47.8z" fill-rule="evenodd"/>
</g>
<g fill="#848688">
<path d="M139.9 34.4l3.2-1.7v1h17.9v-1l3.2 1.7-3.2 1.6v-1h-17.9v1z"/>
<path d="M142.6 23.8v1h.7v6.7h1.3v-8.4h-1.1l-.4 .4zM146.3 30.7a.83 .83 0 0 0 1.6 0 .83 .83 0 0 0-1.6 0zM149 25.2l-.2 3.3 1 .3a1.18 1.18 0 0 1 1.9-.3 1.18 1.18 0 0 1-.4 1.9 2.4 2.4 0 0 1-2.1 .1l-.5 .8a3 3 0 0 0 4.2-1.6 2.15 2.15 0 0 0-.7-2.1 2.15 2.15 0 0 0-2.3-.3v-1.1h2.7v-1zM155.3 27.1v4.4h1.1v-2.7a.76 .76 0 0 1 .8-.7 .76 .76 0 0 1 .7 .8v2.6h1v-2.6a.74 .74 0 0 1 .7-.7 .74 .74 0 0 1 .8 .6v2.7h1.1v-2.9a1.68 1.68 0 0 0-1.1-1.5 1.68 1.68 0 0 0-1.8 .5 1.8 1.8 0 0 0-2.2-.2v-.3z"/>
</g>
<g fill="none" stroke="#373435" stroke-width=".21">
<path d="M128.8 15.1h5v5h-5zM133.8 15.1h5v5h-5zM138.8 15.1h5v5h-5zM143.8 15.1h5v5h-5zM148.8 15.1h5v5h-5zM153.8 15.1h5v5h-5zM158.8 15.1h5v5h-5zM163.8 15.1h5v5h-5zM168.8 15.1h5v5h-5zM173.8 15.1h5v5h-5zM128.8 25.1h5v5h-5zM128.8 30.1h5v5h-5z"/>
<path d="M128.8 35.1h5v5h-5zM128.8 20.1h5v5h-5zM133.8 35.1h5v5h-5zM133.8 25.1h5v5h-5zM133.8 30.1h5v5h-5zM133.8 20.1h5v5h-5zM138.8 25.1h5v5h-5zM138.8 30.1h5v5h-5zM138.8 35.1h5v5h-5zM138.8 20.1h5v5h-5zM143.8 25.1h5v5h-5zM143.8 30.1h5v5h-5z"/>
<path d="M143.8 35.1h5v5h-5zM143.8 20.1h5v5h-5zM148.8 25.1h5v5h-5zM148.8 30.1h5v5h-5zM148.8 35.1h5v5h-5zM148.8 20.1h5v5h-5zM153.8 25.1h5v5h-5zM153.8 30.1h5v5h-5zM153.8 35.1h5v5h-5zM153.8 20.1h5v5h-5zM158.8 25.1h5v5h-5zM158.8 30.1h5v5h-5z"/>
<path d="M158.8 35.1h5v5h-5zM158.8 20.1h5v5h-5zM163.8 25.1h5v5h-5zM163.8 30.1h5v5h-5zM163.8 35.1h5v5h-5zM163.8 20.1h5v5h-5zM168.8 25.1h5v5h-5zM168.8 30.1h5v5h-5zM168.8 35.1h5v5h-5zM168.8 20.1h5v5h-5zM173.8 25.1h5v5h-5zM173.8 30.1h5v5h-5z"/>
<path d="M173.8 35.1h5v5h-5zM173.8 20.1h5v5h-5zM128.8 40.1h5v5h-5zM128.8 45.1h5v5h-5zM133.8 40.1h5v5h-5zM133.8 45.1h5v5h-5zM138.8 40.1h5v5h-5zM138.8 45.1h5v5h-5zM143.8 40.1h5v5h-5zM143.8 45.1h5v5h-5zM148.8 40.1h5v5h-5zM148.8 45.1h5v5h-5z"/>
<path d="M153.8 40.1h5v5h-5zM153.8 45.1h5v5h-5zM158.8 40.1h5v5h-5zM158.8 45.1h5v5h-5zM163.8 40.1h5v5h-5zM163.8 45.1h5v5h-5zM168.8 40.1h5v5h-5zM168.8 45.1h5v5h-5zM173.8 40.1h5v5h-5zM173.8 45.1h5v5h-5z"/>
</g>
<path d="M12.7 241.3h190" fill="none" stroke="#201e1e" stroke-width=".51"/>
<path d="M18.5 222.7h5.9v5.9h-5.9z" fill-rule="evenodd" fill="#ffd520" stroke="#373435" stroke-width=".21"/>
<path d="M18.5 231.6h5.9v5.9h-5.9z" fill-rule="evenodd" fill="#201e1e" stroke="#373435" stroke-width=".21"/>
<g font-size="17.6" fill="#ed3237">
<text x="40.3" y="232.5" transform="rotate(-28 40.3 232.5)">SUPERSEDED BY</text>
<text x="82.9" y="232.3" transform="rotate(-28 82.9 232.3)">TM8-Q04</text>
<text x="100.3" y="245.3" transform="rotate(-28 100.3 245.3)">(08/21)</text>
</g>
<text font-size="7.1" fill="#373435" x="98.5" y="249.3">MULTI-MESSAGE SIGN PLATE</text>
<text font-size="7.1" fill="#201e1e" x="175.3" y="275.3">TC2293</text>
<text font-size="5.6" fill="#373435" x="122.2" y="255.4">“SHARE THE ROAD”</text>
<text font-size="5" fill="#373435" x="103" y="260.8">GREATER THAN 60km/h SPEED ZONES</text>
<g font-size="4.9" fill="#201e1e">
<text x="51.7" y="98">TC2293_1</text>
<text x="81.3" y="193.4">TC2293_2</text>
</g>
<g font-size="4.2" fill="#201e1e">
<text x="100.6" y="267.2">APPROVED AS OFFICIAL TRAFFIC SIGN</text>
<text x="174.7" y="285.6">A</text>
</g>
<g font-size="3.9" fill="#373435">
<text x="57.8" y="16.9">600</text>
<text x="57.9" y="24.9">480</text>
<text x="14.8" y="61.8">600</text>
<text x="97.7" y="61.8">315</text>
<text x="25.1" y="82.9">25</text>
<text x="86.6" y="113.7">1200</text>
<text x="87.8" y="121.3">875</text>
<text x="14.8" y="158.2">600</text>
<text x="159" y="158.2">400</text>
<text x="25.1" y="179.4">25</text>
<text x="76.1" y="208.7">Notes:</text>
<text x="76.1" y="213.9">1. This sign may be used at a roadworks site where cyclists and traffic</text>
<text x="81.1" y="218.2">are required to mix and it is desirable to provide awareness to</text>
<text x="28.3" y="226.7">Retroreflective yellow</text>
<text x="76.1" y="227.8">2. Use TC2292 where the temporary speed limit is 60 km/h or less. Use</text>
<text x="81.1" y="222.6">motorists to look out for bicycle riders and to share the road safely.</text>
<text x="81.1" y="232.1">TC2293 where the temporary speed limit is greater than 60 km/h.</text>
<text x="76.1" y="237.3">3. TC2294 must be installed with this sign.</text>
</g>
<g font-size="3.9" fill="#201e1e">
<text x="18.5" y="217.5">Colour Legend</text>
<text x="28.3" y="236.1">Black</text>
</g>
<g font-size="3.5" fill="#201e1e">
<text x="21.6" y="267.9">Department of Transport and Main Roads</text>
<text x="17.7" y="271.8">Infrastructure Management &amp; Delivery Division</text>
<text x="16.7" y="280.6">Designed</text>
<text x="42.7" y="280.6">Checked</text>
<text x="69.7" y="280.6">Scale</text>
<text x="98.5" y="281.3">PRINCIPAL ENGINEER</text>
<text x="16.9" y="284.8">RH 04/18</text>
<text x="43.3" y="284.9">DJ 04/18</text>
<text x="69.7" y="285.2">Not to Scale</text>
<text x="98.5" y="284.8">(Traffic Engineering)</text>
</g>
<g font-size="3.5" fill="#373435">
<text x="154.7" y="276.2">19/04/18</text>
<text x="157.4" y="281.2">Date</text>
</g>
</svg>
